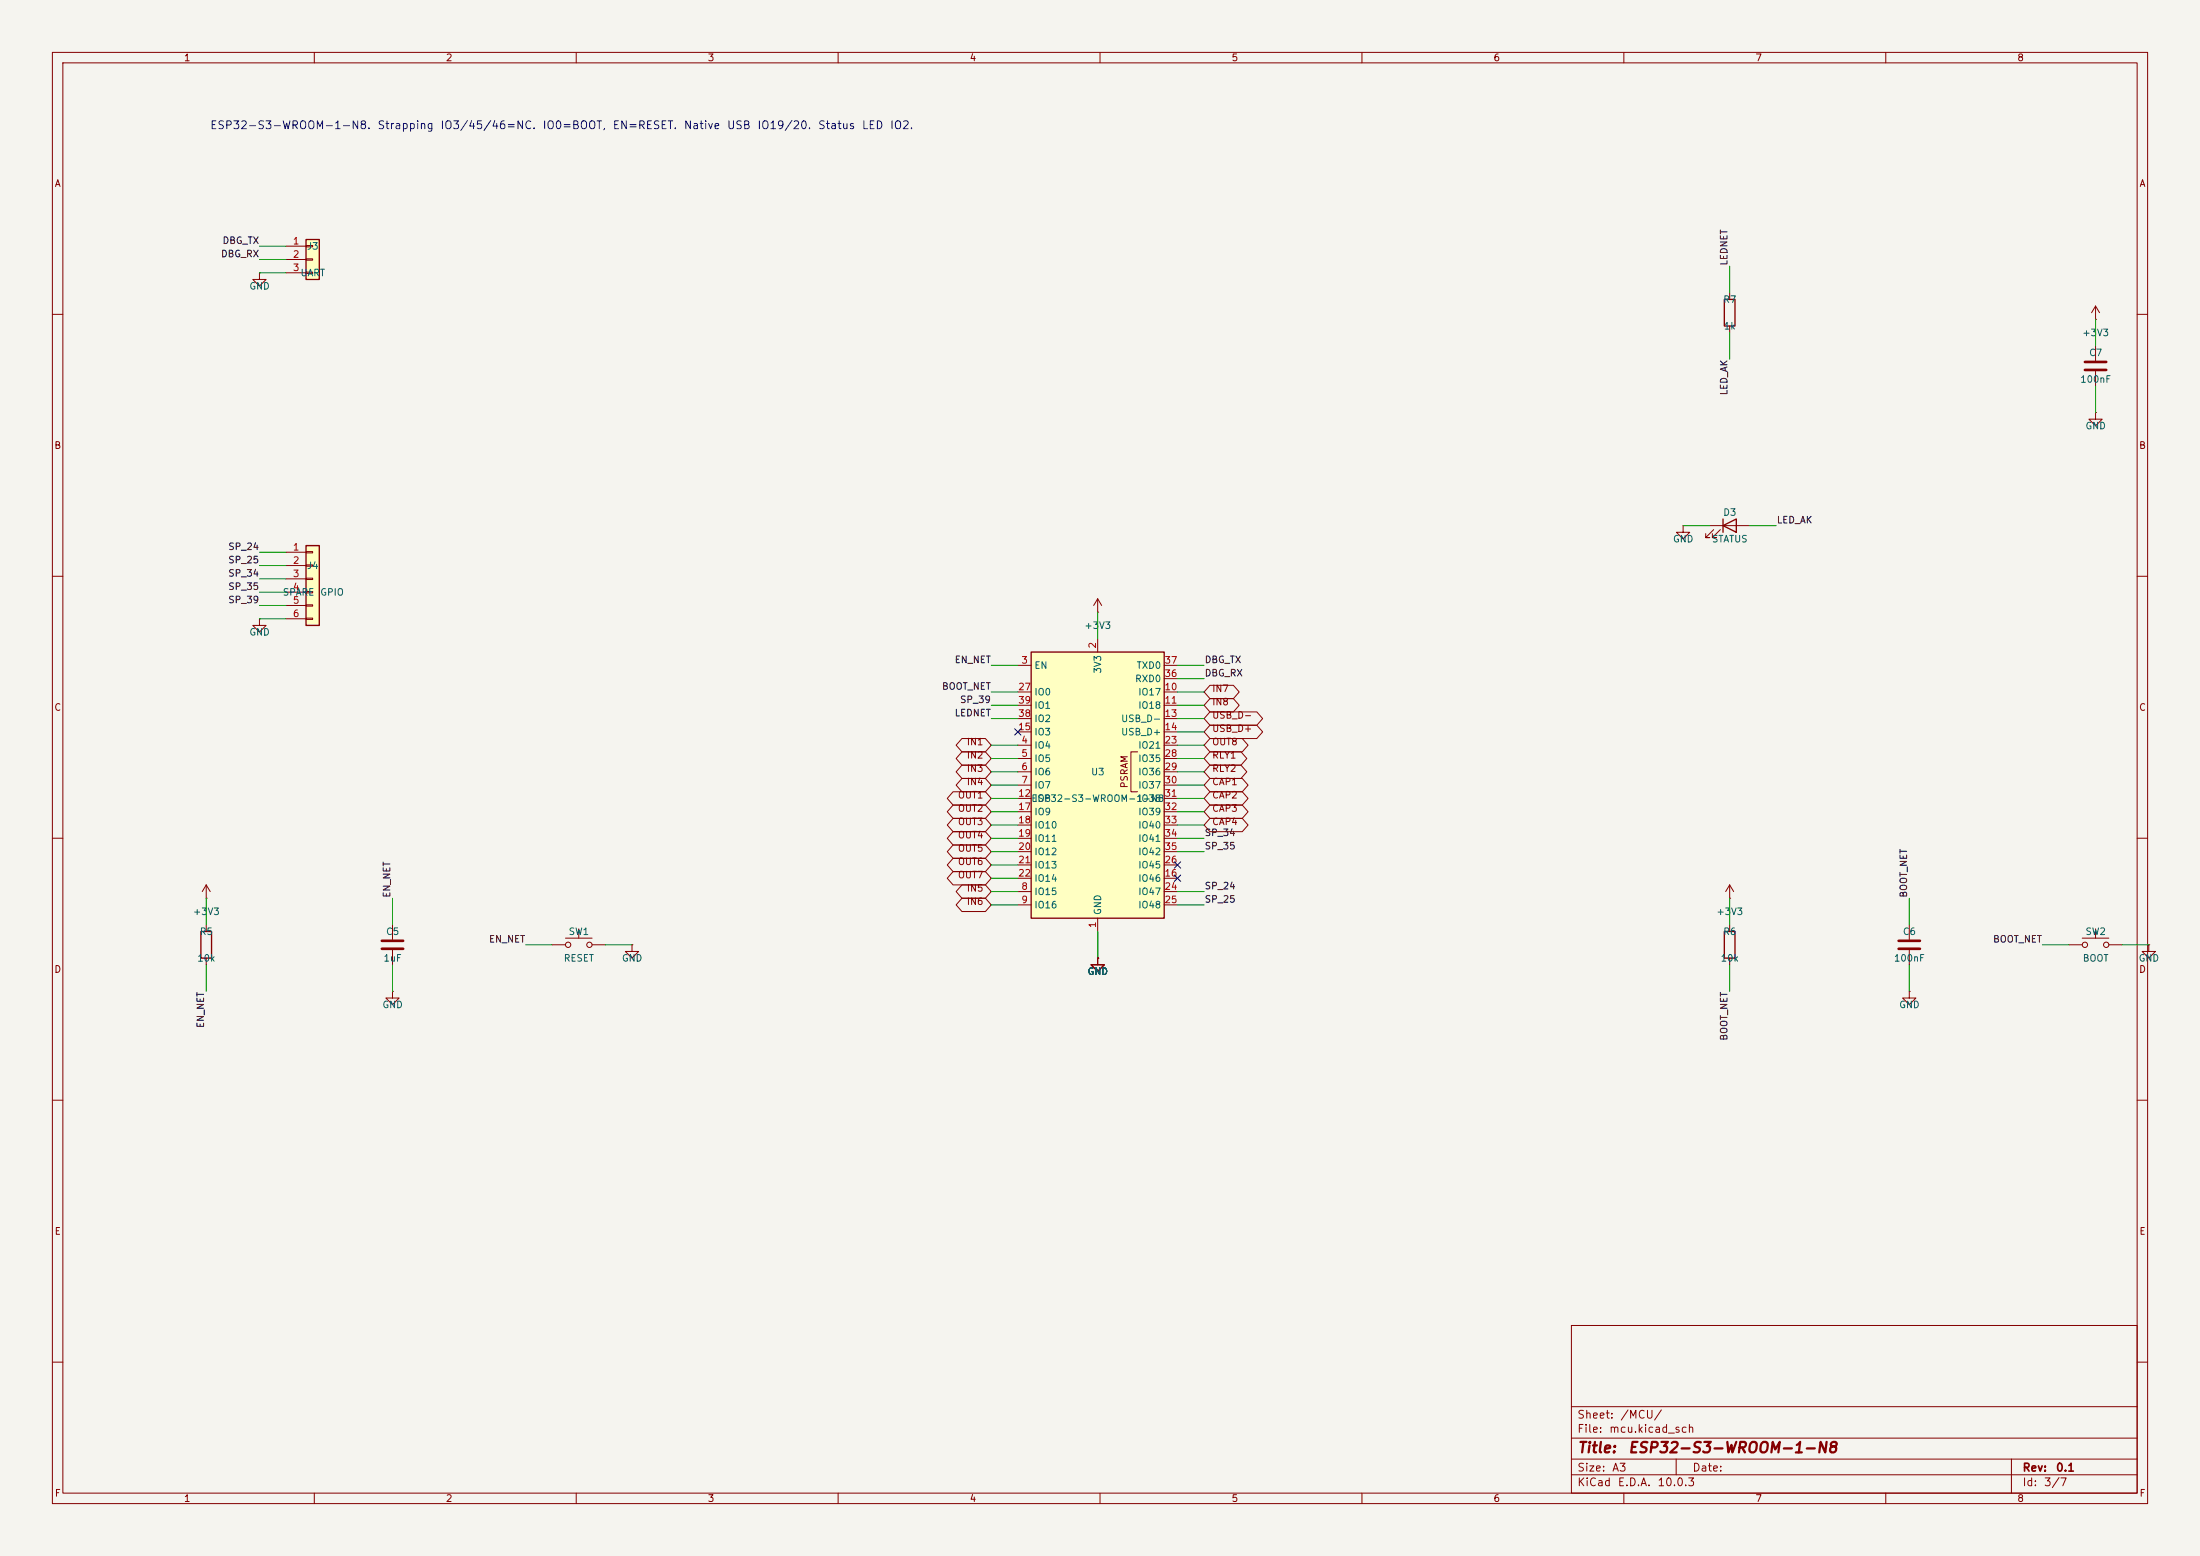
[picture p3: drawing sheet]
<svg xmlns="http://www.w3.org/2000/svg" width="420mm" height="297mm" viewBox="0 0 420 297" stroke-linecap="round" stroke-linejoin="round" font-family="sans-serif">
<path d="M0 0h420v297h-420z" fill="#f5f4ef" stroke="#f5f4ef" stroke-width=".19"/>
<g fill="none" stroke="#840000" stroke-width=".19">
<path d="M10 10h400v277h-400zM12 12h396v273h-396zM60 10v2M110 10v2M160 10v2M210 10v2M260 10v2M310 10v2M360 10v2M49.5 52.1v1.2h1.3l-1.3 1.3-1.2-1.3h1.2M49.5 52.1h.1M10 60h2"/>
<path d="M408 60h2M10 110h2M408 110h2M10 160h2M408 160h2M10 210h2M408 210h2M300 253h108v32h-108zM10 260h2M300 278.5h108M300 274.5h108M300 268.5h108"/>
<path d="M320 278.5v3M384 278.5v6.5M408 260h2M60 285v2M110 285v2M160 285v2M210 285v2M260 285v2M300 281.5h108M310 285v2M360 285v2"/>
</g>
<path d="M58.4 45.7h2.6v7.6h-2.6z" fill="#ffffc2"/>
<path d="M58.4 45.7h2.6v7.6h-2.6zM38.4 177.8h2v5.1h-2zM329.2 177.8h2v5.1h-2z" fill="none" stroke="#840000" stroke-width=".25"/>
<g fill="none" stroke="#840000" stroke-width=".19">
<path d="M54.6 47h3.8M54.6 49.5h3.8M54.6 52.1h3.8M58.4 46.9h1.3v.2h-1.3zM58.4 49.4h1.3v.3h-1.3zM58.4 51.9h1.3v.3h-1.3zM400 58.4l-.7 1.3M400 58.4l.8 1.3M400 58.4v2.6M400 78.7v1.3h1.3l-1.3 1.3-1.2-1.3h1.2M400 78.7h.1M400 61h.1"/>
<path d="M39.4 176.5v1.3M330.2 171.5h.1M330.2 168.9v2.6M330.2 176.5v1.3M330.2 168.9l-.8 1.3M330.2 168.9l.8 1.3M364.5 176.5v2.8M39.4 182.9v1.3M74.9 189.2v1.3h1.3l-1.3 1.3-1.2-1.3h1.2M74.9 189.2h.1M330.2 182.9v1.3M364.5 189.2v1.3h1.3l-1.3 1.3-1.3-1.3h1.3"/>
<path d="M364.5 189.2h.1M364.5 181.4v2.8"/>
</g>
<path d="M362.5 179.6h4M362.5 181.1h4" fill="none" stroke="#840000" stroke-width=".51"/>
<path d="M58.4 104.1h2.6v15.3h-2.6z" fill="#ffffc2"/>
<path d="M329.2 57.2h2v5h-2zM328.9 99.1v2.5M58.4 104.1h2.6v15.3h-2.6zM328.9 100.3l2.6-1.2v2.5z" fill="none" stroke="#840000" stroke-width=".25"/>
<g fill="none" stroke="#840000" stroke-width=".19">
<path d="M330.2 55.9v1.3M330.2 62.2v1.3M400 66v2.8M400 70.9v2.8M49.5 118.1v1.3h1.3l-1.3 1.3-1.2-1.3h1.2M49.5 118.1h.1M54.6 105.4h3.8M54.6 108h3.8M54.6 110.5h3.8M54.6 113h3.8M54.6 115.6h3.8M54.6 118.1h3.8"/>
<path d="M58.4 105.3h1.3v.2h-1.3zM58.4 107.8h1.3v.3h-1.3zM58.4 110.4h1.3v.2h-1.3zM58.4 112.9h1.3v.3h-1.3zM58.4 115.4h1.3v.3h-1.3zM58.4 118h1.3v.2h-1.3zM209.5 116.8h.1M209.5 114.3l-.7 1.3M209.5 114.3l.8 1.3M209.5 114.3v2.5M321.3 100.3v1.3h1.3l-1.3 1.3-1.3-1.3h1.3M321.3 100.3h.1"/>
<path d="M326.4 100.3h7.6M327.2 101.1l-1.6 1.5h.8h-.8v-.7M328.4 101.1l-1.5 1.5h.8h-.8v-.7M39.4 171.5h.1M39.4 168.9l-.8 1.3M39.4 168.9l.7 1.3M39.4 168.9v2.6M107.9 179.1h5.1M110.5 177.3v1.8M397.5 179.1h5.1M400 177.3v1.8M105.4 180.3h2.5"/>
<path d="M113 180.3h2.6M120.6 180.3v1.3h1.3l-1.3 1.3-1.2-1.3h1.2M120.6 180.3h.1M209.5 182.9v1.3h1.3l-1.3 1.2-1.2-1.2h1.2M209.5 182.9h.1M395 180.3h2.5M402.6 180.3h2.5M410.2 180.3v1.3h1.3l-1.3 1.3-1.3-1.3h1.3M410.2 180.3h.1"/>
<circle cx="108.5" cy="180.3" r=".51"/>
<circle cx="112.5" cy="180.3" r=".51"/>
<circle cx="398" cy="180.3" r=".51"/>
<circle cx="402.1" cy="180.3" r=".51"/>
</g>
<path d="M398 69.1h4.1M398 70.6h4.1" fill="none" stroke="#840000" stroke-width=".51"/>
<path d="M196.8 124.5h25.4v50.8h-25.4z" fill="#ffffc2"/>
<path d="M196.8 124.5h25.4v50.8h-25.4z" fill="none" stroke="#840000" stroke-width=".25"/>
<g fill="none" stroke="#840000" stroke-width=".19">
<path d="M194.3 127h2.5M194.3 132.1h2.5M194.3 134.6h2.5M194.3 137.2h2.5M194.3 139.7h2.5M209.5 121.9v2.6M222.2 127h2.6M222.2 132.1h2.6M222.2 134.6h2.6M222.2 137.2h2.6M222.2 139.7h2.6M222.2 129.5h2.6"/>
<path d="M231 133.3h4.5l1.1 1.3-1.1 1.3h-4.5l-1.1-1.3zM231 135.9h8.9l1.1 1.3-1.1 1.2h-8.9l-1.1-1.2zM231 138.4h8.9l1.1 1.3-1.1 1.3h-8.9l-1.1-1.3zM231 130.8h4.5l1.1 1.3-1.1 1.3h-4.5l-1.1-1.3zM181.9 158.7h6.2l1.1 1.3-1.1 1.3h-6.2l-1.1-1.3zM181.9 156.2h6.2l1.1 1.3-1.1 1.3h-6.2l-1.1-1.3zM181.9 153.7h6.2l1.1 1.2-1.1 1.3h-6.2l-1.1-1.3zM181.9 151.1h6.2l1.1 1.3-1.1 1.3h-6.2l-1.1-1.3zM183.6 141h4.5l1.1 1.2-1.1 1.3h-4.5l-1.1-1.3zM183.6 148.6h4.5l1.1 1.3-1.1 1.2h-4.5l-1.1-1.2zM183.6 146h4.5l1.1 1.3-1.1 1.3h-4.5l-1.1-1.3zM183.6 143.5h4.5l1.1 1.3-1.1 1.3h-4.5l-1.1-1.3z"/>
<path d="M194.3 142.2h2.5M194.3 144.8h2.5M194.3 147.3h2.5M194.3 149.9h2.5M194.3 152.4h2.5M194.3 154.9h2.5M194.3 157.5h2.5M217.2 143.5h-1.3v7.6h1.3M222.2 142.2h2.6M222.2 144.8h2.6M222.2 147.3h2.6M222.2 149.9h2.6"/>
<path d="M222.2 152.4h2.6M222.2 154.9h2.6M222.2 157.5h2.6M231 146h5.9l1.1 1.3-1.1 1.3h-5.9l-1.1-1.3zM231 148.6h6.2l1.1 1.3-1.1 1.2h-6.2l-1.1-1.2zM231 151.1h6.2l1.1 1.3-1.1 1.3h-6.2l-1.1-1.3zM231 153.7h6.2l1.1 1.2-1.1 1.3h-6.2l-1.1-1.3zM231 156.2h6.2l1.1 1.3-1.1 1.3h-6.2l-1.1-1.3zM231 141h6.2l1.1 1.2-1.1 1.3h-6.2l-1.1-1.3zM231 143.5h5.9l1.1 1.3-1.1 1.3h-5.9l-1.1-1.3zM74.9 176.5v2.8M181.9 166.4h6.2l1.1 1.2-1.1 1.3h-6.2l-1.1-1.3z"/>
<path d="M181.9 163.8h6.2l1.1 1.3-1.1 1.3h-6.2l-1.1-1.3zM181.9 161.3h6.2l1.1 1.3-1.1 1.2h-6.2l-1.1-1.2zM183.6 168.9h4.5l1.1 1.3-1.1 1.3h-4.5l-1.1-1.3zM183.6 171.4h4.5l1.1 1.3-1.1 1.3h-4.5l-1.1-1.3zM194.3 170.2h2.5M194.3 172.7h2.5M194.3 167.6h2.5M194.3 160h2.5M194.3 162.6h2.5M194.3 165.1h2.5M209.5 175.3v2.5M222.2 170.2h2.6"/>
<path d="M222.2 172.7h2.6M222.2 167.6h2.6M222.2 160h2.6M222.2 162.6h2.6M222.2 165.1h2.6M74.9 181.4v2.8M209.5 182.9h.1"/>
</g>
<path d="M72.9 179.6h4.1M72.9 181.1h4.1" fill="none" stroke="#840000" stroke-width=".51"/>
<g fill="none" stroke="#009600" stroke-width=".19">
<path d="M49.5 52.1h5.1M49.5 49.5h5.1M49.5 47h5.1M330.2 50.8v5.1M330.2 63.5v5.1M400 61v5M400 73.7v5M49.5 105.4h5.1M49.5 118.1h5.1M49.5 110.5h5.1M49.5 115.6h5.1M49.5 113h5.1"/>
<path d="M49.5 108h5.1M209.5 116.8v5.1M321.3 100.3h5.1M334 100.3h5.1M189.2 132.1h5.1M189.2 134.6h5.1M189.2 137.2h5.1M189.2 127h5.1M224.8 132.1h5.1M224.8 134.6h5.1M224.8 137.2h5.1M224.8 127h5.1"/>
<path d="M224.8 129.5h5.1M224.8 139.7h5.1M189.2 154.9h5.1M189.2 149.9h5.1M189.2 152.4h5.1M189.2 157.5h5.1M189.2 144.8h5.1M189.2 142.2h5.1M189.2 147.3h5.1M224.8 154.9h5.1M224.8 149.9h5.1M224.8 152.4h5.1"/>
<path d="M224.8 157.5h5.1M224.8 144.8h5.1M224.8 142.2h5.1M224.8 147.3h5.1M39.4 171.5v5M74.9 171.5v5M189.2 165.1h5.1M189.2 167.6h5.1M189.2 170.2h5.1M189.2 172.7h5.1M189.2 160h5.1M189.2 162.6h5.1"/>
<path d="M209.5 177.8v5.1M224.8 170.2h5.1M224.8 172.7h5.1M224.8 160h5.1M224.8 162.6h5.1M330.2 171.5v5M364.5 171.5v5M39.4 184.2v5M74.9 184.2v5M100.3 180.3h5.1M115.6 180.3h5M330.2 184.2v5"/>
<path d="M364.5 184.2v5M389.9 180.3h5.1M405.1 180.3h5.1"/>
</g>
<path d="M193.7 139.1l1.2 1.2M194.9 139.1l-1.2 1.2M224.2 167l1.2 1.2M224.2 164.5l1.2 1.2M225.4 167l-1.2 1.2M225.4 164.5l-1.2 1.2" fill="none" stroke="#000084" stroke-width=".19"/>
<g font-size="2" fill="#840000">
<text x="301" y="277.8">Title:</text>
<text x="310.7" y="277.8">ESP32-S3-WROOM-1-N8</text>
</g>
<g font-size="1.5" fill="#0000c2">
<text x="40" y="25">ESP32-S3-WROOM-1-N8.</text>
<text x="71.9" y="25">Strapping</text>
<text x="84" y="25">IO3/45/46=NC.</text>
<text x="103.5" y="25">IO0=BOOT,</text>
<text x="116.8" y="25">EN=RESET.</text>
<text x="130.4" y="25">Native</text>
<text x="138.7" y="25">USB</text>
<text x="144.5" y="25">IO19/20.</text>
<text x="156" y="25">Status</text>
<text x="164.4" y="25">LED</text>
<text x="169.8" y="25">IO2.</text>
</g>
<g font-size="1.5" fill="#840000">
<text x="301" y="273.8">File:</text>
<text x="301" y="271.1">Sheet:</text>
<text x="307.1" y="273.8">mcu.kicad_sch</text>
<text x="309.2" y="271.1">/MCU/</text>
<text x="301" y="281.2">Size:</text>
<text x="307.6" y="281.2">A3</text>
<text x="323" y="281.2">Date:</text>
<text x="386" y="281.2">Rev:</text>
<text x="392.4" y="281.2">0.1</text>
<text x="301" y="284">KiCad</text>
<text x="308.7" y="284">E.D.A.</text>
<text x="316.3" y="284">10.0.3</text>
<text x="386" y="284">Id:</text>
<text x="390.1" y="284">3/7</text>
</g>
<g font-size="1.3" fill="#840000">
<text x="35" y="12">1</text>
<text x="85" y="12">2</text>
<text x="135" y="12">3</text>
<text x="185" y="12">4</text>
<text x="235" y="12">5</text>
<text x="285" y="12">6</text>
<text x="335" y="12">7</text>
<text x="385" y="12">8</text>
<text x="10.3" y="36">A</text>
<text x="408.3" y="36">A</text>
<text x="10.3" y="86">B</text>
<text x="408.2" y="86">B</text>
<text x="10.3" y="136">C</text>
<text x="231.3" y="134.9">IN8</text>
<text x="231.3" y="137.5">USB_D-</text>
<text x="231.3" y="132.4">IN7</text>
<text x="408.2" y="136">C</text>
<text x="184.5" y="142.6">IN1</text>
<text x="231.3" y="142.6">OUT8</text>
<text x="231.3" y="140">USB_D+</text>
<text x="184.5" y="147.6">IN3</text>
<text x="184.5" y="145.1">IN2</text>
<text x="231.3" y="147.6">RLY2</text>
<text x="231.3" y="145.1">RLY1</text>
<text x="182.8" y="155.3">OUT2</text>
<text x="182.8" y="152.7">OUT1</text>
<text x="184.5" y="150.2">IN4</text>
<text x="215.6" y="150.6" transform="rotate(-90 215.6 150.6)">PSRAM</text>
<text x="231.3" y="150.2">CAP1</text>
<text x="231.3" y="152.7">CAP2</text>
<text x="231.3" y="155.3">CAP3</text>
<text x="182.8" y="160.3">OUT4</text>
<text x="182.8" y="157.8">OUT3</text>
<text x="231.3" y="157.8">CAP4</text>
<text x="182.8" y="168">OUT7</text>
<text x="182.8" y="165.4">OUT6</text>
<text x="182.8" y="162.9">OUT5</text>
<text x="184.5" y="170.5">IN5</text>
<text x="184.5" y="173">IN6</text>
<text x="10.3" y="186">D</text>
<text x="408.2" y="186">D</text>
<text x="10.3" y="236">E</text>
<text x="408.3" y="236">E</text>
<text x="10.3" y="286">F</text>
<text x="35" y="287">1</text>
<text x="85" y="287">2</text>
<text x="135" y="287">3</text>
<text x="185" y="287">4</text>
<text x="235" y="287">5</text>
<text x="285" y="287">6</text>
<text x="335" y="287">7</text>
<text x="385" y="287">8</text>
<text x="408.3" y="286">F</text>
</g>
<g font-size="1.3" fill="#0f0f0f">
<text x="42.4" y="46.9">DBG_TX</text>
<text x="42.1" y="49.4">DBG_RX</text>
<text x="330.1" y="50.8" transform="rotate(-90 330.1 50.8)">LEDNET</text>
<text x="330.1" y="75.6" transform="rotate(-90 330.1 75.6)">LED_AK</text>
<text x="339.1" y="100.2">LED_AK</text>
<text x="43.5" y="107.8">SP_25</text>
<text x="43.5" y="105.3">SP_24</text>
<text x="43.5" y="110.4">SP_34</text>
<text x="43.5" y="112.9">SP_35</text>
<text x="43.5" y="115.4">SP_39</text>
<text x="179.7" y="132">BOOT_NET</text>
<text x="182.1" y="126.9">EN_NET</text>
<text x="229.9" y="129.4">DBG_RX</text>
<text x="229.9" y="126.9">DBG_TX</text>
<text x="182.1" y="137">LEDNET</text>
<text x="183.2" y="134.5">SP_39</text>
<text x="229.9" y="159.9">SP_34</text>
<text x="229.9" y="162.4">SP_35</text>
<text x="74.8" y="171.4" transform="rotate(-90 74.8 171.4)">EN_NET</text>
<text x="229.9" y="172.6">SP_25</text>
<text x="229.9" y="170.1">SP_24</text>
<text x="364.4" y="171.4" transform="rotate(-90 364.4 171.4)">BOOT_NET</text>
<text x="93.2" y="180.2">EN_NET</text>
<text x="380.4" y="180.2">BOOT_NET</text>
<text x="39.2" y="196.3" transform="rotate(-90 39.2 196.3)">EN_NET</text>
<text x="330.1" y="198.7" transform="rotate(-90 330.1 198.7)">BOOT_NET</text>
</g>
<g font-size="1.3" fill="#a90000">
<text x="55.8" y="47">1</text>
<text x="55.8" y="49.5">2</text>
<text x="55.8" y="52">3</text>
<text x="55.8" y="105.4">1</text>
<text x="55.8" y="107.9">2</text>
<text x="55.8" y="110.5">3</text>
<text x="55.8" y="113">4</text>
<text x="55.8" y="115.5">5</text>
<text x="55.8" y="118.1">6</text>
<text x="209.5" y="123.9" transform="rotate(-90 209.5 123.9)">2</text>
<text x="194.9" y="127">3</text>
<text x="222.2" y="129.5">36</text>
<text x="222.2" y="127">37</text>
<text x="194.3" y="132.1">27</text>
<text x="194.3" y="137.1">38</text>
<text x="194.3" y="134.6">39</text>
<text x="222.2" y="132.1">10</text>
<text x="222.2" y="134.6">11</text>
<text x="222.2" y="137.1">13</text>
<text x="194.3" y="139.7">15</text>
<text x="194.9" y="142.2">4</text>
<text x="222.2" y="139.7">14</text>
<text x="222.2" y="142.2">23</text>
<text x="194.9" y="144.8">5</text>
<text x="194.9" y="147.3">6</text>
<text x="194.9" y="149.8">7</text>
<text x="222.2" y="144.8">28</text>
<text x="222.2" y="147.3">29</text>
<text x="222.2" y="149.8">30</text>
<text x="194.3" y="152.4">12</text>
<text x="194.3" y="154.9">17</text>
<text x="222.2" y="152.4">31</text>
<text x="222.2" y="154.9">32</text>
<text x="194.3" y="157.5">18</text>
<text x="194.3" y="160">19</text>
<text x="222.2" y="157.5">33</text>
<text x="222.2" y="160">34</text>
<text x="194.3" y="162.5">20</text>
<text x="194.3" y="165.1">21</text>
<text x="194.3" y="167.6">22</text>
<text x="222.2" y="167.6">16</text>
<text x="222.2" y="165.1">26</text>
<text x="222.2" y="162.5">35</text>
<text x="194.9" y="170.2">8</text>
<text x="194.9" y="172.7">9</text>
<text x="222.2" y="170.2">24</text>
<text x="222.2" y="172.7">25</text>
<text x="209.5" y="177.2" transform="rotate(-90 209.5 177.2)">1</text>
</g>
<g font-size="1.3" fill="#006464">
<text x="58.5" y="48">J3</text>
<text x="57.3" y="53">UART</text>
<text x="47.5" y="55.6">GND</text>
<text x="328.9" y="58.1">R7</text>
<text x="329" y="63.2">1k</text>
<text x="397.4" y="64.5">+3V3</text>
<text x="398.7" y="68.3">C7</text>
<text x="397" y="73.4">100nF</text>
<text x="398" y="82.3">GND</text>
<text x="328.9" y="98.8">D3</text>
<text x="319.3" y="103.8">GND</text>
<text x="326.7" y="103.8">STATUS</text>
<text x="58.5" y="108.9">J4</text>
<text x="53.9" y="114">SPARE</text>
<text x="61" y="114">GPIO</text>
<text x="47.5" y="121.6">GND</text>
<text x="206.9" y="120.4">+3V3</text>
<text x="197.4" y="128">EN</text>
<text x="210.5" y="128.7" transform="rotate(-90 210.5 128.7)">3V3</text>
<text x="216.6" y="130.5">RXD0</text>
<text x="216.9" y="128">TXD0</text>
<text x="197.4" y="133.1">IO0</text>
<text x="197.4" y="135.6">IO1</text>
<text x="217.2" y="133.1">IO17</text>
<text x="217.2" y="135.6">IO18</text>
<text x="197.4" y="143.2">IO4</text>
<text x="197.4" y="140.7">IO3</text>
<text x="197.4" y="138.1">IO2</text>
<text x="213.9" y="138.1">USB_D-</text>
<text x="213.9" y="140.7">USB_D+</text>
<text x="217.2" y="143.2">IO21</text>
<text x="197.4" y="145.8">IO5</text>
<text x="197.4" y="148.3">IO6</text>
<text x="208.2" y="148.3">U3</text>
<text x="217.2" y="145.8">IO35</text>
<text x="217.2" y="148.3">IO36</text>
<text x="196.8" y="153.4">ESP32-S3-WROOM-1-N8</text>
<text x="197.4" y="150.8">IO7</text>
<text x="197.4" y="153.4">IO8</text>
<text x="197.4" y="155.9">IO9</text>
<text x="217.2" y="150.8">IO37</text>
<text x="217.2" y="153.4">IO38</text>
<text x="217.2" y="155.9">IO39</text>
<text x="197.4" y="158.5">IO10</text>
<text x="197.4" y="161">IO11</text>
<text x="217.2" y="158.5">IO40</text>
<text x="217.2" y="161">IO41</text>
<text x="197.4" y="163.5">IO12</text>
<text x="197.4" y="166.1">IO13</text>
<text x="217.2" y="166.1">IO45</text>
<text x="217.2" y="163.5">IO42</text>
<text x="197.4" y="171.2">IO15</text>
<text x="197.4" y="173.7">IO16</text>
<text x="197.4" y="168.6">IO14</text>
<text x="217.2" y="168.6">IO46</text>
<text x="217.2" y="171.2">IO47</text>
<text x="217.2" y="173.7">IO48</text>
<text x="36.7" y="175">+3V3</text>
<text x="38" y="178.8">R5</text>
<text x="73.6" y="178.8">C5</text>
<text x="108.5" y="178.8">SW1</text>
<text x="210.5" y="174.8" transform="rotate(-90 210.5 174.8)">GND</text>
<text x="327.6" y="175">+3V3</text>
<text x="328.9" y="178.8">R6</text>
<text x="363.1" y="178.8">C6</text>
<text x="398" y="178.8">SW2</text>
<text x="37.5" y="183.9">10k</text>
<text x="73.1" y="183.9">1uF</text>
<text x="107.5" y="183.9">RESET</text>
<text x="118.6" y="183.9">GND</text>
<text x="328.4" y="183.9">10k</text>
<text x="361.5" y="183.9">100nF</text>
<text x="397.5" y="183.9">BOOT</text>
<text x="408.2" y="183.9">GND</text>
<text x="207.5" y="186.4">GND</text>
<text x="72.9" y="192.7">GND</text>
<text x="362.5" y="192.7">GND</text>
</g>
</svg>
